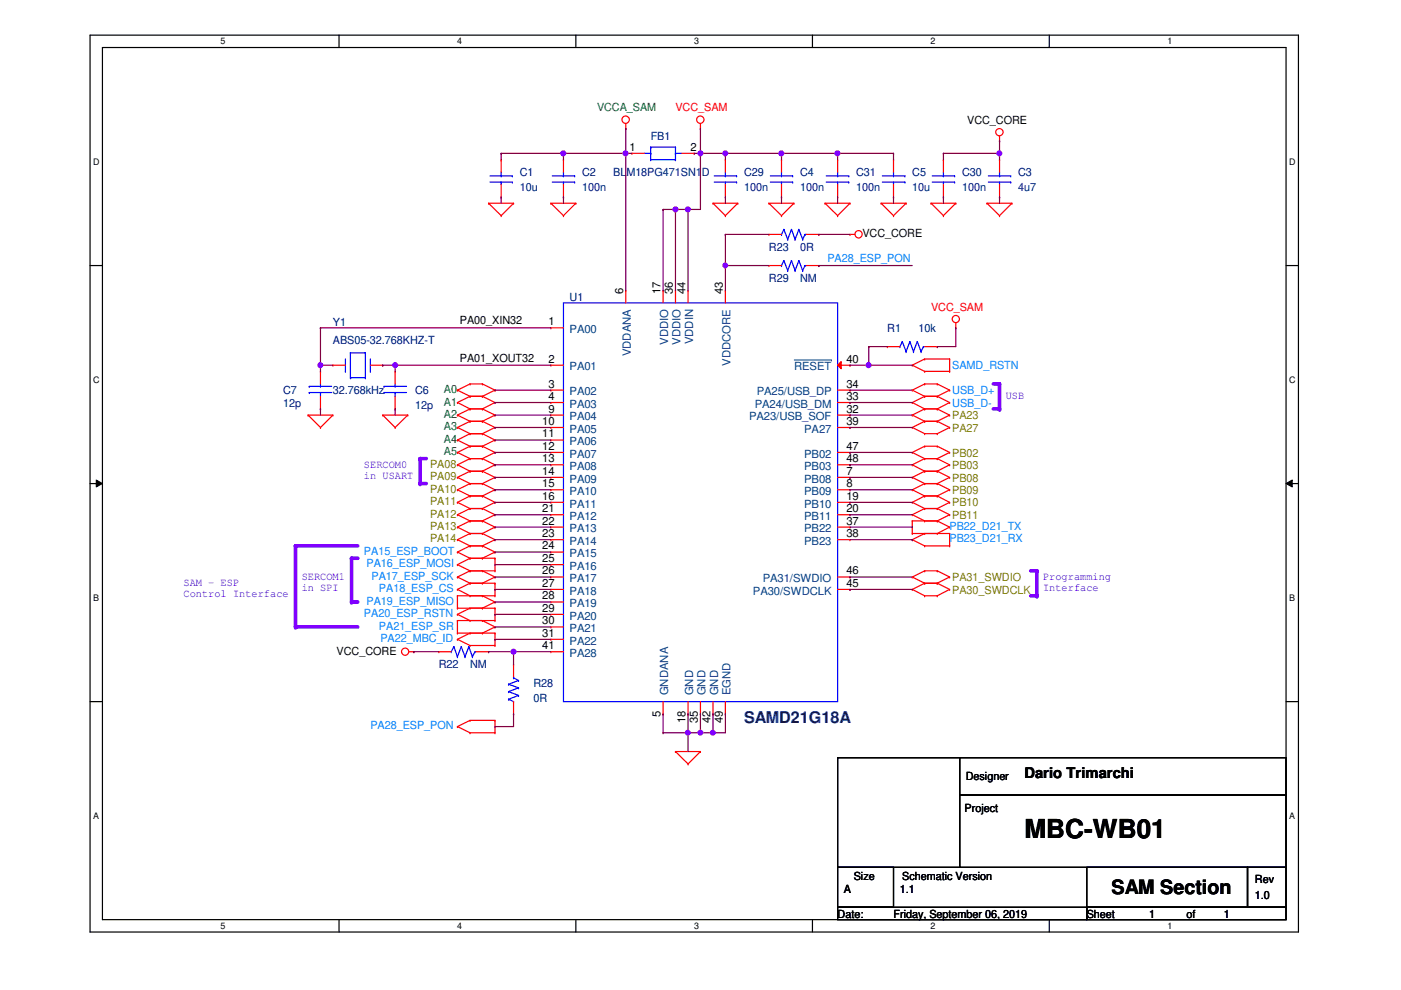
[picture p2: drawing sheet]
<svg xmlns="http://www.w3.org/2000/svg" width="297mm" height="210mm" viewBox="0 0 297 210" stroke-linecap="round" stroke-linejoin="round" font-family="sans-serif">
<path d="M19.1 7.5h256.2v190.1h-256.2zM21.7 10.1h251v184.9h-251z" fill="none" stroke="#000" stroke-width=".25"/>
<g fill="#fff">
<path d="M46.8 7.7h1v2.1h-1z"/>
<path d="M46.8 195.2h1v2.2h-1z"/>
</g>
<path d="M71.9 7.5v2.6M71.9 195v2.6" fill="none" stroke="#000" stroke-width=".25"/>
<g fill="#fff">
<path d="M96.9 7.7h1.1v2.1h-1.1z"/>
<path d="M96.9 195.2h1.1v2.2h-1.1z"/>
</g>
<path d="M122.1 7.5v2.6M122.1 195v2.6" fill="none" stroke="#000" stroke-width=".25"/>
<g fill="#fff">
<path d="M147.2 7.7h1v2.1h-1z"/>
<path d="M147.2 195.2h1v2.2h-1z"/>
</g>
<path d="M172.3 7.5v2.6M172.3 195v2.6" fill="none" stroke="#000" stroke-width=".25"/>
<g fill="#fff">
<path d="M197.3 7.7h1v2.1h-1z"/>
<path d="M197.3 195.2h1v2.2h-1z"/>
</g>
<path d="M222.5 7.5v2.6M222.5 195v2.6" fill="none" stroke="#000" stroke-width=".25"/>
<g fill="#fff">
<path d="M247.5 7.7h1v2.1h-1z"/>
<path d="M247.5 195.2h1v2.2h-1z"/>
<path d="M19.8 33.2h1.3v2.1h-1.3z"/>
<path d="M273.3 33.2h1.4v2.1h-1.4z"/>
<path d="M19.8 79.4h1.3v2.1h-1.3z"/>
<path d="M273.3 79.4h1.4v2.1h-1.4z"/>
</g>
<path d="M19.1 56.3h2.6M272.7 56.3h2.6" fill="none" stroke="#000" stroke-width=".25"/>
<g fill="#fff">
<path d="M19.8 125.6h1.2v2.2h-1.2z"/>
<path d="M273.3 125.6h1.3v2.2h-1.3z"/>
</g>
<path d="M19.1 102.5h2.6M272.7 102.5h2.6" fill="none" stroke="#000" stroke-width=".25"/>
<path d="M20.4 101.8l1.3 .7-1.3 .8zM272.7 102.5l1.3-.7v1.5z" fill="#000"/>
<path d="M20.4 101.8l1.3 .7-1.3 .8zM272.7 102.5l1.3-.7v1.5z" fill="none" stroke="#000" stroke-width=".21"/>
<g fill="#fff">
<path d="M19.8 171.9h1.2v2.1h-1.2z"/>
<path d="M273.3 171.9h1.3v2.1h-1.3z"/>
</g>
<path d="M19.1 148.8h2.6M272.7 148.8h2.6" fill="none" stroke="#000" stroke-width=".25"/>
<path d="M211.9 81.4v5.3" fill="none" stroke="#8000ff" stroke-width=".76"/>
<circle cx="211.9" cy="86.7" r=".38" fill="#8000ff"/>
<path d="M210.6 81.4h1.3" fill="none" stroke="#8000ff" stroke-width=".76"/>
<circle cx="211.9" cy="81.4" r=".38" fill="#8000ff"/>
<path d="M210.6 86.7h1.3" fill="none" stroke="#8000ff" stroke-width=".76"/>
<circle cx="211.9" cy="86.7" r=".38" fill="#8000ff"/>
<path d="M89.1 97.2v5.3" fill="none" stroke="#8000ff" stroke-width=".76"/>
<circle cx="89.1" cy="97.2" r=".38" fill="#8000ff"/>
<path d="M89.1 102.5h1.3" fill="none" stroke="#8000ff" stroke-width=".76"/>
<circle cx="89.1" cy="102.5" r=".38" fill="#8000ff"/>
<path d="M89.1 97.2h1.3" fill="none" stroke="#8000ff" stroke-width=".76"/>
<circle cx="89.1" cy="97.2" r=".38" fill="#8000ff"/>
<path d="M62.7 132.9h13.2" fill="none" stroke="#8000ff" stroke-width=".76"/>
<circle cx="62.7" cy="132.9" r=".38" fill="#8000ff"/>
<path d="M62.7 115.7v17.2" fill="none" stroke="#8000ff" stroke-width=".76"/>
<circle cx="62.7" cy="115.7" r=".38" fill="#8000ff"/>
<path d="M74.5 127.6h1.4" fill="none" stroke="#8000ff" stroke-width=".76"/>
<circle cx="74.5" cy="127.6" r=".38" fill="#8000ff"/>
<path d="M74.5 118.4v9.2" fill="none" stroke="#8000ff" stroke-width=".76"/>
<circle cx="74.5" cy="118.4" r=".38" fill="#8000ff"/>
<path d="M219.8 121v5.3" fill="none" stroke="#8000ff" stroke-width=".76"/>
<circle cx="219.8" cy="126.3" r=".38" fill="#8000ff"/>
<path d="M218.5 121h1.3" fill="none" stroke="#8000ff" stroke-width=".76"/>
<circle cx="219.8" cy="121" r=".38" fill="#8000ff"/>
<path d="M218.5 126.3h1.3" fill="none" stroke="#8000ff" stroke-width=".76"/>
<circle cx="219.8" cy="126.3" r=".38" fill="#8000ff"/>
<path d="M74.5 118.4h1.4" fill="none" stroke="#8000ff" stroke-width=".76"/>
<circle cx="74.5" cy="118.4" r=".38" fill="#8000ff"/>
<path d="M62.7 115.7h13.2" fill="none" stroke="#8000ff" stroke-width=".76"/>
<circle cx="62.7" cy="115.7" r=".38" fill="#8000ff"/>
<g fill="none" stroke="#f00" stroke-width=".25">
<path d="M106.3 33.9h.1M106.3 33.9v2.6M106.3 39.1v2.7M119.5 33.9h.1M119.5 33.9v2.6M119.5 39.1v2.7M132.7 27.3h.1M132.7 26.2v1.1M134 32.5h.1M134 32.5h2.6M144.6 32.5h2.6M147.2 32.5h.1"/>
<path d="M148.5 27.3h.1M148.5 26.2v1.1M153.8 33.9h.1M153.8 33.9v2.6M153.8 39.1v2.7M165.7 33.9h.1M165.7 33.9v2.6M165.7 39.1v2.7M177.6 33.9h.1M177.6 33.9v2.6M177.6 39.1v2.7M200 33.9h.1"/>
<path d="M200 33.9v2.6M200 39.1v2.7M211.9 29.9h.1M211.9 33.9h.1M211.9 28.8v1.1M211.9 33.9v2.6M211.9 39.1v2.7M103.6 43.1h.1M103.6 43.1h5.3M103.6 43.1l2.7 2.6M106.3 45.7h.1M106.3 41.8h.1"/>
<path d="M108.9 43.1h.1M108.9 43.1l-2.6 2.6M116.8 43.1h.1M116.8 43.1h5.3M116.8 43.1l2.7 2.6M119.5 45.7h.1M119.5 41.8h.1M122.1 43.1h.1M122.1 43.1l-2.6 2.6M151.2 43.1h.1M151.2 43.1h5.2M151.2 43.1l2.6 2.6"/>
<path d="M153.8 45.7h.1M153.8 41.8h.1M156.4 43.1h.1M156.4 43.1l-2.6 2.6M163 43.1h.1M163 49.7h.1M163 56.3h.1M163 43.1h5.3M163 43.1l2.7 2.6M163 49.7h2.7M163 56.3h2.7M165.7 45.7h.1"/>
<path d="M165.7 41.8h.1M168.3 43.1h.1M168.3 43.1l-2.6 2.6M171 49.7h2.6M171 56.3h2.6M173.6 49.7h.1M173.6 56.3h.1M174.9 43.1h.1M174.9 43.1h5.3M174.9 43.1l2.7 2.6M177.6 45.7h.1M177.6 41.8h.1"/>
<path d="M180.2 43.1h.1M180.2 49.7h.1M180.2 43.1l-2.6 2.6M180.2 49.7h1.1M186.8 43.1h.1M186.8 43.1h5.3M186.8 43.1l2.6 2.6M189.4 45.7h.1M192.1 43.1h.1M192.1 43.1l-2.7 2.6M197.4 43.1h.1M197.4 43.1h5.2"/>
<path d="M197.4 43.1l2.6 2.6M200 45.7h.1M200 41.8h.1M202.6 43.1h.1M202.6 43.1l-2.6 2.6M209.3 43.1h.1M209.3 43.1h5.2M209.3 43.1l2.6 2.6M211.9 45.7h.1M211.9 41.8h.1M214.5 43.1h.1M214.5 43.1l-2.6 2.6"/>
<path d="M67.9 78.7h.1M67.9 78.7v2.7M70.6 77.4h.1M70.6 77.4h2.6M78.5 77.4h2.7M81.2 77.4h.1M83.8 78.7h.1M83.8 78.7v2.7M116.8 69.5h.1M116.8 77.4h.1M116.8 77.4h2.7M116.8 69.5h2.7"/>
<path d="M132.7 61.6h.1M132.7 61.6v2.6M140.6 61.6h.1M140.6 61.6v2.6M143.2 61.6h.1M143.2 61.6v2.6M188.1 73.5h.1M188.1 73.5h2.7M193.4 77.4h.1M193.4 77.4l2.6 1.3M196 76.1h.1M196 78.7h.1"/>
<path d="M196 76.1l-2.6 1.3M196 76.1h5.3M196 78.7h5.3M196 73.5h2.7M198.7 73.5h.1M201.3 76.1h.1M201.3 78.7h.1M201.3 76.1v2.6M202.6 69.5h.1M202.6 68.5v1M65.3 88h.1M65.3 88h5.3"/>
<path d="M65.3 88l2.6 2.6M67.9 90.6h.1M67.9 86.7h.1M67.9 84v2.7M70.6 88h.1M70.6 88l-2.7 2.6M81.2 88h.1M81.2 88h5.2M81.2 88l2.6 2.6M83.8 90.6h.1M83.8 86.7h.1M83.8 84v2.7"/>
<path d="M86.4 88h.1M86.4 88l-2.6 2.6M97 82.7h.1M97 85.3h.1M97 88h.1M97 90.6h.1M97 93.3h.1M97 95.9h.1M97 98.6h.1M97 82.7l2.7 1.3M97 85.3l2.7 1.4M97 88l2.7 1.3"/>
<path d="M97 90.6l2.7 1.3M97 93.3l2.7 1.3M97 95.9l2.7 1.3M97 98.6l2.7 1.3M99.7 81.4h.1M99.7 84h.1M99.7 86.7h.1M99.7 89.3h.1M99.7 91.9h.1M99.7 94.6h.1M99.7 97.2h.1M99.7 99.9h.1"/>
<path d="M99.7 81.4h2.6M99.7 81.4l-2.7 1.3M99.7 84h2.6M99.7 84l-2.7 1.3M99.7 86.7h2.6M99.7 86.7l-2.7 1.3M99.7 89.3h2.6M99.7 89.3l-2.7 1.3M99.7 91.9h2.6M99.7 91.9l-2.7 1.4M99.7 94.6h2.6M99.7 94.6l-2.7 1.3"/>
<path d="M99.7 97.2h2.6M99.7 97.2l-2.7 1.4M99.7 99.9h2.6M99.7 99.9l-2.7 1.3M102.3 81.4h.1M102.3 84h.1M102.3 86.7h.1M102.3 89.3h.1M102.3 91.9h.1M102.3 94.6h.1M102.3 97.2h.1M102.3 99.9h.1"/>
<path d="M102.3 81.4l2.6 1.3M102.3 84l2.6 1.3M102.3 86.7l2.6 1.3M102.3 89.3l2.6 1.3M102.3 91.9l2.6 1.4M102.3 94.6l2.6 1.3M102.3 97.2l2.6 1.4M102.3 99.9l2.6 1.3M104.9 82.7h.1M104.9 85.3h.1M104.9 88h.1M104.9 90.6h.1"/>
<path d="M104.9 93.3h.1M104.9 95.9h.1M104.9 98.6h.1M104.9 82.7l-2.6 1.3M104.9 85.3l-2.6 1.4M104.9 88l-2.6 1.3M104.9 90.6l-2.6 1.3M104.9 93.3l-2.6 1.3M104.9 95.9l-2.6 1.3M104.9 98.6l-2.6 1.3M116.8 82.7h.1M116.8 85.3h.1"/>
<path d="M116.8 88h.1M116.8 90.6h.1M116.8 93.3h.1M116.8 95.9h.1M116.8 98.6h.1M116.8 88h2.7M116.8 82.7h2.7M116.8 85.3h2.7M116.8 90.6h2.7M116.8 93.3h2.7M116.8 95.9h2.7M116.8 98.6h2.7"/>
<path d="M177.6 88h2.6M177.6 82.7h2.6M177.6 85.3h2.6M177.6 90.6h2.6M177.6 95.9h2.6M177.6 98.6h2.6M180.2 88h.1M180.2 85.3h.1M180.2 82.7h.1M180.2 90.6h.1M180.2 95.9h.1M180.2 98.6h.1"/>
<path d="M193.4 82.7h.1M193.4 85.3h.1M193.4 88h.1M193.4 90.6h.1M193.4 95.9h.1M193.4 98.6h.1M193.4 82.7l2.6 1.3M193.4 85.3l2.6 1.4M193.4 88l2.6 1.3M193.4 90.6l2.6 1.3M193.4 95.9l2.6 1.3M193.4 98.6l2.6 1.3"/>
<path d="M196 81.4h.1M196 84h.1M196 86.7h.1M196 89.3h.1M196 91.9h.1M196 94.6h.1M196 97.2h.1M196 99.9h.1M196 81.4h2.7M196 84h2.7M196 81.4l-2.6 1.3M196 86.7h2.7"/>
<path d="M196 84l-2.6 1.3M196 89.3h2.7M196 86.7l-2.6 1.3M196 91.9h2.7M196 89.3l-2.6 1.3M196 94.6h2.7M196 97.2h2.7M196 94.6l-2.6 1.3M196 99.9h2.7M196 97.2l-2.6 1.4M196 99.9l-2.6 1.3M198.7 81.4h.1"/>
<path d="M198.7 84h.1M198.7 86.7h.1M198.7 89.3h.1M198.7 91.9h.1M198.7 94.6h.1M198.7 97.2h.1M198.7 99.9h.1M198.7 81.4l2.6 1.3M198.7 84l2.6 1.3M198.7 86.7l2.6 1.3M198.7 89.3l2.6 1.3M198.7 94.6l2.6 1.3"/>
<path d="M198.7 97.2l2.6 1.4M198.7 99.9l2.6 1.3M201.3 82.7h.1M201.3 85.3h.1M201.3 88h.1M201.3 90.6h.1M201.3 95.9h.1M201.3 98.6h.1M201.3 82.7l-2.6 1.3M201.3 85.3l-2.6 1.4M201.3 88l-2.6 1.3M201.3 90.6l-2.6 1.3"/>
<path d="M201.3 95.9l-2.6 1.3M201.3 98.6l-2.6 1.3M97 101.2h.1M97 103.8h.1M97 106.5h.1M97 109.1h.1M97 111.8h.1M97 114.4h.1M97 117.1h.1M97 119.7h.1M97 101.2l2.7 1.3M97 103.8l2.7 1.4"/>
<path d="M97 106.5l2.7 1.3M97 109.1l2.7 1.3M97 111.8l2.7 1.3M97 114.4l2.7 1.3M97 117.1l2.7 1.3M97 119.7l2.7 1.3M99.7 102.5h.1M99.7 105.2h.1M99.7 107.8h.1M99.7 110.4h.1M99.7 113.1h.1M99.7 115.7h.1"/>
<path d="M99.7 118.4h.1M99.7 102.5h2.6M99.7 102.5l-2.7 1.3M99.7 105.2h2.6M99.7 105.2l-2.7 1.3M99.7 107.8h2.6M99.7 107.8l-2.7 1.3M99.7 110.4h2.6M99.7 110.4l-2.7 1.4M99.7 113.1h2.6M99.7 113.1l-2.7 1.3M99.7 115.7h2.6"/>
<path d="M99.7 115.7l-2.7 1.4M99.7 118.4h5.2M99.7 118.4l-2.7 1.3M102.3 102.5h.1M102.3 105.2h.1M102.3 107.8h.1M102.3 110.4h.1M102.3 113.1h.1M102.3 115.7h.1M102.3 118.4h.1M102.3 102.5l2.6 1.3M102.3 105.2l2.6 1.3"/>
<path d="M102.3 107.8l2.6 1.3M102.3 110.4l2.6 1.4M102.3 113.1l2.6 1.3M102.3 115.7l2.6 1.4M104.9 101.2h.1M104.9 103.8h.1M104.9 106.5h.1M104.9 109.1h.1M104.9 111.8h.1M104.9 114.4h.1M104.9 117.1h.1M104.9 118.4h.1"/>
<path d="M104.9 101.2l-2.6 1.3M104.9 103.8l-2.6 1.4M104.9 106.5l-2.6 1.3M104.9 109.1l-2.6 1.3M104.9 111.8l-2.6 1.3M104.9 114.4l-2.6 1.3M104.9 117.1l-2.6 1.3M104.9 118.4v2.6M116.8 109.1h.1M116.8 111.8h.1M116.8 114.4h.1M116.8 117.1h.1"/>
<path d="M116.8 101.2h.1M116.8 103.8h.1M116.8 106.5h.1M116.8 119.7h.1M116.8 106.5h2.7M116.8 109.1h2.7M116.8 111.8h2.7M116.8 114.4h2.7M116.8 117.1h2.7M116.8 101.2h2.7M116.8 103.8h2.7M116.8 119.7h2.7"/>
<path d="M177.6 106.5h2.6M177.6 109.1h2.6M177.6 111.8h2.6M177.6 114.4h2.6M177.6 101.2h2.6M177.6 103.8h2.6M180.2 106.5h.1M180.2 109.1h.1M180.2 101.2h.1M180.2 103.8h.1M180.2 111.8h.1M180.2 114.4h.1"/>
<path d="M193.4 101.2h.1M193.4 103.8h.1M193.4 106.5h.1M193.4 109.1h.1M193.4 113.1h.1M193.4 110.4h.1M193.4 114.4h.1M193.4 101.2l2.6 1.3M193.4 103.8l2.6 1.4M193.4 106.5l2.6 1.3M193.4 110.4h5.3M193.4 109.1l2.6 1.3"/>
<path d="M193.4 113.1h7.9M193.4 110.4v2.7M193.4 114.4l2.6 1.3M196 102.5h.1M196 105.2h.1M196 107.8h.1M196 110.4h.1M196 113.1h.1M196 115.7h.1M196 102.5h2.7M196 105.2h2.7M196 102.5l-2.6 1.3"/>
<path d="M196 107.8h2.7M196 105.2l-2.6 1.3M196 107.8l-2.6 1.3M196 115.7h5.3M196 113.1l-2.6 1.3M198.7 102.5h.1M198.7 105.2h.1M198.7 107.8h.1M198.7 110.4h.1M198.7 113.1h.1M198.7 102.5l2.6 1.3M198.7 105.2l2.6 1.3"/>
<path d="M198.7 107.8l2.6 1.3M198.7 110.4l2.6 1.4M201.3 101.2h.1M201.3 103.8h.1M201.3 106.5h.1M201.3 109.1h.1M201.3 111.8h.1M201.3 113.1h.1M201.3 115.7h.1M201.3 113.1v2.6M201.3 101.2l-2.6 1.3M201.3 103.8l-2.6 1.4"/>
<path d="M201.3 106.5l-2.6 1.3M201.3 109.1l-2.6 1.3M201.3 111.8l-2.6 1.3M86.7 138.2h1.1M87.8 138.2h.1M93 138.2h.1M93 138.2h2.7M97 122.3h.1M97 125h.1M97 128.9h.1M97 126.3h.1M97 130.3h.1"/>
<path d="M97 134.2h.1M97 131.6h.1M97 135.6h.1M97 122.3l2.7 1.4M97 126.3h7.9M97 125l2.7 1.3M97 128.9h7.9M97 126.3v2.6M97 131.6v2.6M97 131.6h7.9M97 130.3l2.7 1.3M97 134.2h7.9"/>
<path d="M97 135.6l2.7 1.3M99.7 121h.1M99.7 123.7h.1M99.7 126.3h.1M99.7 128.9h.1M99.7 131.6h.1M99.7 134.2h.1M99.7 136.9h.1M99.7 121h5.2M99.7 121l-2.7 1.3M99.7 123.7h5.2M99.7 123.7l-2.7 1.3"/>
<path d="M99.7 128.9l-2.7 1.4M99.7 134.2l-2.7 1.4M99.7 136.9h5.2M101 138.2h2.6M102.3 121h.1M102.3 123.7h.1M102.3 128.9h.1M102.3 126.3h.1M102.3 134.2h.1M102.3 131.6h.1M102.3 121l2.6 1.3M102.3 126.3l2.6 1.3"/>
<path d="M102.3 131.6l2.6 1.3M103.6 138.2h.1M104.9 121h.1M104.9 122.3h.1M104.9 123.7h.1M104.9 126.3h.1M104.9 127.6h.1M104.9 128.9h.1M104.9 131.6h.1M104.9 132.9h.1M104.9 134.2h.1M104.9 136.9h.1"/>
<path d="M104.9 123.7v2.6M104.9 128.9v2.7M104.9 134.2v2.7M104.9 122.3l-2.6 1.4M104.9 127.6l-2.6 1.3M104.9 132.9l-2.6 1.3M116.8 122.3h.1M116.8 125h.1M116.8 127.6h.1M116.8 130.3h.1M116.8 132.9h.1M116.8 135.6h.1"/>
<path d="M116.8 138.2h.1M116.8 138.2h2.7M116.8 125h2.7M116.8 122.3h2.7M116.8 127.6h2.7M116.8 130.3h2.7M116.8 132.9h2.7M116.8 135.6h2.7M177.6 125h2.6M177.6 122.3h2.6M180.2 125h.1M180.2 122.3h.1"/>
<path d="M193.4 122.3h.1M193.4 125h.1M193.4 122.3l2.6 1.4M193.4 125l2.6 1.3M196 121h.1M196 123.7h.1M196 126.3h.1M196 121h2.7M196 123.7h2.7M196 121l-2.6 1.3M196 126.3h2.7M196 123.7l-2.6 1.3"/>
<path d="M198.7 121h.1M198.7 123.7h.1M198.7 126.3h.1M198.7 121l2.6 1.3M198.7 123.7l2.6 1.3M201.3 122.3h.1M201.3 125h.1M201.3 122.3l-2.6 1.4M201.3 125l-2.6 1.3M97 154.1h.1M97 154.1l2.7 1.3M99.7 152.7h.1"/>
<path d="M99.7 155.4h.1M99.7 152.7l-2.7 1.4M99.7 152.7h5.2M99.7 155.4h5.2M104.9 152.7h.1M104.9 155.4h.1M104.9 152.7v2.7M108.9 151.4h.1M108.9 140.8h.1M108.9 140.8v2.7M108.9 148.8v2.6M143.2 159.3h.1"/>
<path d="M143.2 159.3h5.3M143.2 159.3l2.7 2.7M148.5 159.3h.1M148.5 159.3l-2.6 2.7M145.9 162h.1"/>
<circle cx="132.7" cy="25.4" r=".78"/>
<circle cx="148.5" cy="25.4" r=".78"/>
<circle cx="211.9" cy="28" r=".77"/>
<circle cx="182" cy="49.7" r=".77"/>
<circle cx="202.7" cy="67.6" r=".76"/>
<circle cx="85.9" cy="138.2" r=".76"/>
</g>
<path d="M177.6 160.7h25.9v23.2h-25.9zM203.5 160.7h69.2v7.9h-69.2zM203.5 168.6h69.2v15.3h-69.2zM177.6 183.9h11.8v8.5h-11.8zM177.6 192.4h52.8v2.6h-52.8zM230.4 192.4h42.3v2.6h-42.3zM230.4 183.9h34.1v8.5h-34.1zM264.5 183.9h8.2v8.5h-8.2z" fill="none" stroke="#000" stroke-width=".25"/>
<g fill="none" stroke="#00f" stroke-width=".25">
<path d="M103.9 37.3h4.7M103.9 38.6h4.7M106.3 38.6h.1M106.3 37.3h.1M106.3 36.5v.8M106.3 38.6v.5M108.6 37.3h.1M108.6 38.6h.1M117.1 37.3h4.7M117.1 38.6h4.7M119.5 38.6h.1M119.5 37.3h.1"/>
<path d="M119.5 36.5v.8M119.5 38.6v.5M121.8 37.3h.1M121.8 38.6h.1M136.6 32.5h1.4M138 31.2h.1M138 33.9h.1M138 32.5h.1M138 31.2h5.2M138 31.2v2.7M138 33.9h5.2M143.2 32.5h.1"/>
<path d="M143.2 31.2h.1M143.2 33.9h.1M143.2 32.5h1.4M143.2 31.2v2.7M151.4 37.3h4.8M151.4 38.6h4.8M153.8 38.6h.1M153.8 37.3h.1M153.8 36.5v.8M153.8 38.6v.5M156.2 37.3h.1M156.2 38.6h.1"/>
<path d="M163.3 37.3h4.8M163.3 38.6h4.8M165.7 38.6h.1M165.7 37.3h.1M165.7 36.5v.8M165.7 38.6v.5M168.1 37.3h.1M168.1 38.6h.1M175.2 37.3h4.8M175.2 38.6h4.8M177.6 38.6h.1M177.6 37.3h.1"/>
<path d="M177.6 36.5v.8M177.6 38.6v.5M180 37.3h.1M180 38.6h.1M197.7 37.3h4.7M197.7 38.6h4.7M200 38.6h.1M200 37.3h.1M200 36.5v.8M200 38.6v.5M202.4 37.3h.1M202.4 38.6h.1"/>
<path d="M209.6 37.3h4.7M209.6 38.6h4.7M211.9 38.6h.1M211.9 37.3h.1M211.9 36.5v.8M211.9 38.6v.5M214.3 37.3h.1M214.3 38.6h.1M165.7 49.7h.1M165.7 56.3h.1M166.2 48.6h.1M166.2 55.2h.1"/>
<path d="M166.2 48.6l.8 2.2M166.2 48.6l-.5 1.1M166.2 55.2l.8 2.2M166.2 55.2l-.5 1.1M167 50.8h.1M167 57.4h.1M167.8 48.6h.1M167.8 55.2h.1M167.8 48.6l.8 2.2M167.8 48.6l-.8 2.2M167.8 55.2l.8 2.2M167.8 55.2l-.8 2.2"/>
<path d="M168.6 50.8h.1M168.6 57.4h.1M169.4 48.6h.1M169.4 55.2h.1M169.4 48.6l.8 2.2M169.4 48.6l-.8 2.2M169.4 55.2l.8 2.2M169.4 55.2l-.8 2.2M170.2 50.8h.1M170.2 57.4h.1M170.7 49.7h.1M170.7 56.3h.1"/>
<path d="M170.7 49.7l-.5 1.1M170.7 49.7h.3M170.7 56.3l-.5 1.1M170.7 56.3h.3M73.2 78.7h.1M73.2 76.1v2.6M74.3 74.8h.1M74.3 74.8v5.3M74.3 74.8h3.2M77.5 74.8h.1M77.5 74.8v5.3M78.5 78.7h.1"/>
<path d="M78.5 76.1v2.6M119.5 64.2h58.1v84.6h-58.1zM190.8 73.5h.1M191.3 72.4h.1M191.3 72.4l.8 2.1M191.3 72.4l-.5 1.1M192.1 74.5h.1M192.9 72.4h.1M192.9 72.4l.8 2.1M192.9 72.4l-.8 2.1M193.7 74.5h.1M194.5 72.4h.1"/>
<path d="M194.5 72.4l.8 2.1M194.5 72.4l-.8 2.1M195.3 74.5h.1M195.8 73.5h.1M195.8 73.5l-.5 1M195.8 73.5h.2M65.6 83.2h.1M65.6 81.9h.1M65.6 83.2h4.7M65.6 81.9h4.7M67.9 81.9h.1M67.9 83.2h.1"/>
<path d="M67.9 81.4v.5M67.9 83.2v.8M74.3 80.1h.1M74.3 80.1h3.2M77.5 80.1h.1M81.4 83.2h.1M81.4 81.9h.1M81.4 83.2h4.8M81.4 81.9h4.8M83.8 81.9h.1M83.8 83.2h.1M83.8 81.4v.5"/>
<path d="M83.8 83.2v.8M95.7 138.2h.1M96.2 137.1h.1M96.2 137.1l.8 2.1M96.2 137.1l-.5 1.1M97 139.2h.1M97.8 137.1h.1M97.8 137.1l.8 2.1M97.8 137.1l-.8 2.1M98.6 139.2h.1M99.4 137.1h.1M99.4 137.1l.8 2.1"/>
<path d="M99.4 137.1l-.8 2.1M100.2 139.2h.1M100.7 138.2h.1M100.7 138.2l-.5 1M100.7 138.2h.3M107.8 145.1h.1M107.8 146.6h.1M107.8 148.3h.1M107.8 145.1l2.1 .7M107.8 146.6l2.1 .8M107.8 148.3l1.1 .5M108.9 148.8h.1"/>
<path d="M108.9 143.7h.1M108.9 143.7l1 .6M108.9 143.5v.2M109.9 144.3h.1M109.9 145.8h.1M109.9 147.4h.1M109.9 144.3l-2.1 .8M109.9 145.8l-2.1 .8M109.9 147.4l-2.1 .9"/>
</g>
<path d="M177.6 77.4l.8-.7v1.5z" fill="#f00"/>
<g fill="none" stroke="#f00" stroke-width=".25">
<path d="M189.4 33.9h.1M189.4 33.9v2.6M189.4 39.1v2.7M189.4 41.8h.1M145.9 61.6h.1M145.9 61.6v2.6M153.8 61.6h.1M153.8 61.6v2.6M177.6 77.4l.8-.7v1.5zM177.6 77.4h2.6M180.2 77.4h.1M140.6 151.4h.1"/>
<path d="M140.6 148.8v2.6M145.9 151.4h.1M145.9 148.8v2.6M148.5 151.4h.1M148.5 148.8v2.6M151.2 151.4h.1M151.2 148.8v2.6M153.8 151.4h.1M153.8 148.8v2.6"/>
</g>
<path d="M168.4 76.3h7.9M176.3 76.3h.1" fill="none" stroke="#004080" stroke-width=".21"/>
<path d="M187.1 37.3h4.8M187.1 38.6h4.8M189.4 38.6h.1M189.4 37.3h.1M189.4 36.5v.8M189.4 38.6v.5M191.9 37.3h.1M191.9 38.6h.1" fill="none" stroke="#00f" stroke-width=".25"/>
<path d="M106.3 32.5h.1M106.3 32.5v1.4M106.3 32.5h13.2M132.7 27.3h.1M132.7 27.3v5.2M148.5 27.3h.1M148.5 27.3v5.2M211.9 29.9h.1M211.9 29.9v2.6" fill="none" stroke="#800040" stroke-width=".25"/>
<circle cx="119.4" cy="32.5" r=".51" fill="#f0f"/>
<circle cx="119.4" cy="32.5" r=".51" fill="none" stroke="#f0f" stroke-width=".25"/>
<path d="M119.5 32.5h.1M119.5 32.5h13.2M119.5 32.5v1.4M132.7 32.5h.1M132.7 32.5v29.1" fill="none" stroke="#800040" stroke-width=".25"/>
<circle cx="132.6" cy="32.5" r=".51" fill="#f0f"/>
<circle cx="132.6" cy="32.5" r=".51" fill="none" stroke="#f0f" stroke-width=".25"/>
<path d="M132.7 32.5h.1M132.7 32.5h1.3M147.2 32.5h.1M147.2 32.5h6.6M148.5 32.5h.1" fill="none" stroke="#800040" stroke-width=".25"/>
<circle cx="153.8" cy="32.5" r=".5" fill="#f0f"/>
<circle cx="153.8" cy="32.5" r=".5" fill="none" stroke="#f0f" stroke-width=".25"/>
<circle cx="148.5" cy="32.5" r=".51" fill="#f0f"/>
<circle cx="148.5" cy="32.5" r=".51" fill="none" stroke="#f0f" stroke-width=".25"/>
<path d="M148.5 32.5h.1M148.5 32.5v11.9M153.8 32.5h.1M153.8 32.5v1.4M153.8 32.5h11.9M165.7 32.5h.1M165.7 32.5v1.4" fill="none" stroke="#800040" stroke-width=".25"/>
<circle cx="165.6" cy="32.5" r=".51" fill="#f0f"/>
<circle cx="165.6" cy="32.5" r=".51" fill="none" stroke="#f0f" stroke-width=".25"/>
<path d="M165.7 32.5h.1M165.7 32.5h23.7M177.6 32.5h.1M177.6 32.5v1.4" fill="none" stroke="#800040" stroke-width=".25"/>
<circle cx="177.5" cy="32.5" r=".51" fill="#f0f"/>
<circle cx="177.5" cy="32.5" r=".51" fill="none" stroke="#f0f" stroke-width=".25"/>
<path d="M189.4 32.5h.1M189.4 32.5v1.4M200 32.5h.1M200 32.5v1.4M200 32.5h11.9M211.9 32.5h.1M211.9 32.5v1.4" fill="none" stroke="#800040" stroke-width=".25"/>
<circle cx="211.9" cy="32.5" r=".51" fill="#f0f"/>
<circle cx="211.9" cy="32.5" r=".51" fill="none" stroke="#f0f" stroke-width=".25"/>
<g fill="none" stroke="#800040" stroke-width=".25">
<path d="M106.3 41.8h.1M106.3 41.8v1.3M119.5 41.8h.1M119.5 41.8v1.3M140.6 44.4h.1M140.6 44.4v17.2M140.6 44.4h2.6M143.2 44.4h.1M143.2 44.4v17.2M153.8 41.8h.1M153.8 41.8v1.3M165.7 41.8h.1"/>
<path d="M165.7 41.8v1.3M177.6 41.8h.1M177.6 41.8v1.3M189.4 41.8h.1M189.4 41.8v1.3M200 41.8h.1M200 41.8v1.3M211.9 41.8h.1M211.9 41.8v1.3"/>
</g>
<circle cx="143.2" cy="44.4" r=".51" fill="#f0f"/>
<circle cx="143.2" cy="44.4" r=".51" fill="none" stroke="#f0f" stroke-width=".25"/>
<path d="M143.2 44.4h.1M143.2 44.4h2.7M145.9 44.4h.1M145.9 44.4v17.2" fill="none" stroke="#800040" stroke-width=".25"/>
<circle cx="145.8" cy="44.4" r=".51" fill="#f0f"/>
<circle cx="145.8" cy="44.4" r=".51" fill="none" stroke="#f0f" stroke-width=".25"/>
<path d="M145.9 44.4h.1M145.9 44.4h2.6M153.8 49.7h.1M153.8 56.3h.1M153.8 49.7h9.2M153.8 49.7v11.9M153.8 56.3h9.2M173.6 49.7h.1M173.6 49.7h6.6" fill="none" stroke="#800040" stroke-width=".25"/>
<circle cx="153.8" cy="56.3" r=".49" fill="#f0f"/>
<circle cx="153.8" cy="56.3" r=".49" fill="none" stroke="#f0f" stroke-width=".25"/>
<path d="M173.6 56.3h.1M173.6 56.3h19.8M67.9 69.5h.1M67.9 69.5v7.9" fill="none" stroke="#800040" stroke-width=".25"/>
<circle cx="67.9" cy="77.4" r=".5" fill="#f0f"/>
<circle cx="67.9" cy="77.4" r=".5" fill="none" stroke="#f0f" stroke-width=".25"/>
<g fill="none" stroke="#800040" stroke-width=".25">
<path d="M67.9 69.5h.1M67.9 77.4h.1M67.9 69.5h48.9M67.9 77.4v1.3M67.9 77.4h2.7M81.2 77.4h.1M81.2 77.4h35.6M83.8 77.4h.1M83.8 77.4v1.3M184.2 73.5h.1M184.2 73.5h3.9M184.2 73.5v3.9"/>
<path d="M198.7 73.5h.1M202.6 69.5h.1M202.6 69.5v4h-3.9"/>
</g>
<circle cx="83.8" cy="77.4" r=".51" fill="#f0f"/>
<circle cx="83.8" cy="77.4" r=".51" fill="none" stroke="#f0f" stroke-width=".25"/>
<path d="M180.2 77.4h.1M180.2 77.4h4" fill="none" stroke="#800040" stroke-width=".25"/>
<circle cx="184.1" cy="77.4" r=".51" fill="#f0f"/>
<circle cx="184.1" cy="77.4" r=".51" fill="none" stroke="#f0f" stroke-width=".25"/>
<g fill="none" stroke="#800040" stroke-width=".25">
<path d="M184.2 77.4h.1M184.2 77.4h9.2M67.9 86.7h.1M67.9 86.7v1.3M83.8 86.7h.1M83.8 86.7v1.3M104.9 82.7h.1M104.9 85.3h.1M104.9 88h.1M104.9 90.6h.1M104.9 93.3h.1M104.9 95.9h.1"/>
<path d="M104.9 98.6h.1M104.9 82.7h11.9M104.9 85.3h11.9M104.9 88h11.9M104.9 90.6h11.9M104.9 93.3h11.9M104.9 95.9h11.9M104.9 98.6h11.9M180.2 82.7h.1M180.2 85.3h.1M180.2 88h.1M180.2 90.6h.1"/>
<path d="M180.2 95.9h.1M180.2 98.6h.1M180.2 82.7h13.2M180.2 85.3h13.2M180.2 88h13.2M180.2 90.6h13.2M180.2 95.9h13.2M180.2 98.6h13.2M104.9 101.2h.1M104.9 103.8h.1M104.9 106.5h.1M104.9 109.1h.1"/>
<path d="M104.9 111.8h.1M104.9 114.4h.1M104.9 117.1h.1M104.9 119.7h.1M104.9 101.2h11.9M104.9 103.8h11.9M104.9 106.5h11.9M104.9 109.1h11.9M104.9 111.8h11.9M104.9 114.4h11.9M104.9 117.1h11.9M104.9 119.7h11.9"/>
<path d="M180.2 101.2h.1M180.2 103.8h.1M180.2 106.5h.1M180.2 109.1h.1M180.2 101.2h13.2M180.2 103.8h13.2M180.2 106.5h13.2M180.2 109.1h13.2M180.2 111.8h13.2M180.2 114.4h13.2M193.4 111.8h.1M193.4 114.4h.1"/>
<path d="M87.8 138.2h.1M87.8 138.2h5.2M103.6 138.2h.1M103.6 138.2h13.2M104.9 122.3h.1M104.9 125h.1M104.9 127.6h.1M104.9 130.3h.1M104.9 132.9h.1M104.9 135.6h.1M104.9 122.3h11.9M104.9 125h11.9"/>
<path d="M104.9 127.6h11.9M104.9 130.3h11.9M104.9 132.9h11.9M104.9 135.6h11.9M108.9 138.2h.1M108.9 138.2v2.6M180.2 122.3h.1M180.2 125h.1M180.2 122.3h13.2M180.2 125h13.2"/>
</g>
<circle cx="108.9" cy="138.2" r=".51" fill="#f0f"/>
<circle cx="108.9" cy="138.2" r=".51" fill="none" stroke="#f0f" stroke-width=".25"/>
<path d="M108.9 151.4h.1M108.9 151.4v2.7M140.6 151.4h.1M140.6 151.4v4M145.9 151.4h.1M145.9 151.4v4" fill="none" stroke="#800040" stroke-width=".25"/>
<circle cx="145.8" cy="155.3" r=".5" fill="#f0f"/>
<circle cx="145.8" cy="155.3" r=".5" fill="none" stroke="#f0f" stroke-width=".25"/>
<path d="M104.9 154.1h.1M104.9 154.1h4M140.6 155.4h.1M145.9 155.4h.1M145.9 155.4v3.9M148.5 151.4h.1M148.5 155.4h.1M148.5 151.4v4M151.2 151.4h.1M151.2 151.4v4h-10.6M153.8 151.4h.1M153.8 151.4v4" fill="none" stroke="#800040" stroke-width=".25"/>
<circle cx="151.1" cy="155.3" r=".5" fill="#f0f"/>
<circle cx="151.1" cy="155.3" r=".5" fill="none" stroke="#f0f" stroke-width=".25"/>
<circle cx="148.5" cy="155.3" r=".5" fill="#f0f"/>
<circle cx="148.5" cy="155.3" r=".5" fill="none" stroke="#f0f" stroke-width=".25"/>
<path d="M151.2 155.4h.1M151.2 155.4h2.6" fill="none" stroke="#800040" stroke-width=".25"/>
<circle cx="119.4" cy="32.5" r=".51" fill="#f0f"/>
<circle cx="119.4" cy="32.5" r=".51" fill="none" stroke="#f0f" stroke-width=".25"/>
<circle cx="132.6" cy="32.5" r=".51" fill="#f0f"/>
<circle cx="132.6" cy="32.5" r=".51" fill="none" stroke="#f0f" stroke-width=".25"/>
<circle cx="153.8" cy="32.5" r=".5" fill="#f0f"/>
<circle cx="153.8" cy="32.5" r=".5" fill="none" stroke="#f0f" stroke-width=".25"/>
<circle cx="148.5" cy="32.5" r=".51" fill="#f0f"/>
<circle cx="148.5" cy="32.5" r=".51" fill="none" stroke="#f0f" stroke-width=".25"/>
<circle cx="165.6" cy="32.5" r=".51" fill="#f0f"/>
<circle cx="165.6" cy="32.5" r=".51" fill="none" stroke="#f0f" stroke-width=".25"/>
<circle cx="177.5" cy="32.5" r=".51" fill="#f0f"/>
<circle cx="177.5" cy="32.5" r=".51" fill="none" stroke="#f0f" stroke-width=".25"/>
<circle cx="211.9" cy="32.5" r=".51" fill="#f0f"/>
<circle cx="211.9" cy="32.5" r=".51" fill="none" stroke="#f0f" stroke-width=".25"/>
<circle cx="143.2" cy="44.4" r=".51" fill="#f0f"/>
<circle cx="143.2" cy="44.4" r=".51" fill="none" stroke="#f0f" stroke-width=".25"/>
<circle cx="145.8" cy="44.4" r=".51" fill="#f0f"/>
<circle cx="145.8" cy="44.4" r=".51" fill="none" stroke="#f0f" stroke-width=".25"/>
<circle cx="153.8" cy="56.3" r=".49" fill="#f0f"/>
<circle cx="153.8" cy="56.3" r=".49" fill="none" stroke="#f0f" stroke-width=".25"/>
<circle cx="67.9" cy="77.4" r=".5" fill="#f0f"/>
<circle cx="67.9" cy="77.4" r=".5" fill="none" stroke="#f0f" stroke-width=".25"/>
<circle cx="83.8" cy="77.4" r=".51" fill="#f0f"/>
<circle cx="83.8" cy="77.4" r=".51" fill="none" stroke="#f0f" stroke-width=".25"/>
<circle cx="184.1" cy="77.4" r=".51" fill="#f0f"/>
<circle cx="184.1" cy="77.4" r=".51" fill="none" stroke="#f0f" stroke-width=".25"/>
<circle cx="108.9" cy="138.2" r=".51" fill="#f0f"/>
<circle cx="108.9" cy="138.2" r=".51" fill="none" stroke="#f0f" stroke-width=".25"/>
<circle cx="145.8" cy="155.3" r=".5" fill="#f0f"/>
<circle cx="145.8" cy="155.3" r=".5" fill="none" stroke="#f0f" stroke-width=".25"/>
<circle cx="151.1" cy="155.3" r=".5" fill="#f0f"/>
<circle cx="151.1" cy="155.3" r=".5" fill="none" stroke="#f0f" stroke-width=".25"/>
<circle cx="148.5" cy="155.3" r=".5" fill="#f0f"/>
<circle cx="148.5" cy="155.3" r=".5" fill="none" stroke="#f0f" stroke-width=".25"/>
<text font-size="5.5" x="217.2" y="177.7">MBC-WB01</text>
<text font-size="4.2" x="235.7" y="189.6">SAM Section</text>
<text font-size="3.4" fill="#000080" x="157.8" y="153.2">SAMD21G18A</text>
<text font-size="3.1" x="217.2" y="164.9">Dario Trimarchi</text>
<g font-size="2.4" fill="#008000">
<text x="126.6" y="23.6">VCCA_SAM</text>
<text x="94.1" y="83.4">A0</text>
<text x="94.1" y="86">A1</text>
<text x="94.1" y="88.6">A2</text>
<text x="94.1" y="91.3">A3</text>
<text x="94.1" y="93.9">A4</text>
<text x="94.1" y="96.6">A5</text>
</g>
<g font-size="2.4" fill="#f00">
<text x="143.2" y="23.6">VCC_SAM</text>
<text x="197.4" y="65.9">VCC_SAM</text>
</g>
<g font-size="2.4" fill="#000080">
<text x="138" y="29.7">FB1</text>
<text x="110.2" y="37.4">C1</text>
<text x="110.2" y="40.6">10u</text>
<text x="123.4" y="37.4">C2</text>
<text x="123.4" y="40.6">100n</text>
<text x="130" y="37.4">BLM18PG471SN1D</text>
<text x="157.8" y="37.4">C29</text>
<text x="157.8" y="40.6">100n</text>
<text x="169.6" y="37.4">C4</text>
<text x="169.6" y="40.6">100n</text>
<text x="181.5" y="37.4">C31</text>
<text x="181.5" y="40.6">100n</text>
<text x="193.4" y="37.4">C5</text>
<text x="193.4" y="40.6">10u</text>
<text x="204" y="37.4">C30</text>
<text x="204" y="40.6">100n</text>
<text x="215.9" y="37.4">C3</text>
<text x="215.9" y="40.6">4u7</text>
<text x="163" y="53.2">R23</text>
<text x="169.6" y="53.2">0R</text>
<text x="163" y="59.8">R29</text>
<text x="169.6" y="59.8">NM</text>
<text x="120.8" y="63.8">U1</text>
<text x="70.6" y="69.1">Y1</text>
<text x="188.1" y="70.4">R1</text>
<text x="194.7" y="70.4">10k</text>
<text x="70.6" y="73">ABS05-32.768KHZ-T</text>
<text x="60" y="83.6">C7</text>
<text x="70.6" y="83.6">32.768kHz</text>
<text x="88" y="83.6">C6</text>
<text x="60" y="86.2">12p</text>
<text x="88" y="86.8">12p</text>
<text x="93" y="141.7">R22</text>
<text x="99.7" y="141.7">NM</text>
<text x="113.1" y="145.7">R28</text>
<text x="113.1" y="148.8">0R</text>
</g>
<g font-size="2.4">
<text x="205.1" y="26.3">VCC_CORE</text>
<text x="133.4" y="32">1</text>
<text x="146.4" y="32">2</text>
<text x="182.8" y="50.3">VCC_CORE</text>
<text x="132.1" y="62.4" transform="rotate(-90 132.1 62.4)">6</text>
<text x="140" y="62.4" transform="rotate(-90 140 62.4)">17</text>
<text x="142.7" y="62.4" transform="rotate(-90 142.7 62.4)">36</text>
<text x="145.3" y="62.4" transform="rotate(-90 145.3 62.4)">44</text>
<text x="153.2" y="62.4" transform="rotate(-90 153.2 62.4)">43</text>
<text x="97.5" y="68.8">PA00_XIN32</text>
<text x="116.3" y="69">1</text>
<text x="97.5" y="76.7">PA01_XOUT32</text>
<text x="116.3" y="76.9">2</text>
<text x="179.5" y="76.9">40</text>
<text x="116.3" y="82.2">3</text>
<text x="179.5" y="82.2">34</text>
<text x="116.3" y="84.8">4</text>
<text x="116.3" y="87.5">9</text>
<text x="179.5" y="87.5">32</text>
<text x="179.5" y="84.8">33</text>
<text x="115" y="90.1">10</text>
<text x="115" y="92.8">11</text>
<text x="115" y="95.4">12</text>
<text x="179.5" y="90.1">39</text>
<text x="179.5" y="95.4">47</text>
<text x="115" y="98">13</text>
<text x="115" y="100.7">14</text>
<text x="179.5" y="100.7">7</text>
<text x="179.5" y="98">48</text>
<text x="115" y="103.3">15</text>
<text x="115" y="106">16</text>
<text x="179.5" y="106">19</text>
<text x="179.5" y="103.3">8</text>
<text x="115" y="108.6">21</text>
<text x="115" y="111.2">22</text>
<text x="115" y="113.9">23</text>
<text x="179.5" y="108.6">20</text>
<text x="179.5" y="111.2">37</text>
<text x="179.5" y="113.9">38</text>
<text x="115" y="116.5">24</text>
<text x="115" y="119.2">25</text>
<text x="115" y="121.8">26</text>
<text x="115" y="124.4">27</text>
<text x="179.5" y="124.4">45</text>
<text x="179.5" y="121.8">46</text>
<text x="115" y="127.1">28</text>
<text x="115" y="129.7">29</text>
<text x="115" y="132.4">30</text>
<text x="115" y="135">31</text>
<text x="115" y="137.6">41</text>
<text x="71.4" y="138.8">VCC_CORE</text>
<text x="140" y="152" transform="rotate(-90 140 152)">5</text>
<text x="145.3" y="153.3" transform="rotate(-90 145.3 153.3)">18</text>
<text x="148" y="153.3" transform="rotate(-90 148 153.3)">35</text>
<text x="150.6" y="153.3" transform="rotate(-90 150.6 153.3)">42</text>
<text x="153.2" y="153.3" transform="rotate(-90 153.2 153.3)">49</text>
<text x="204.8" y="165.5">Designer</text>
<text x="204.5" y="172.1">Project</text>
<text x="178.9" y="189.3">A</text>
<text x="181" y="186.6">Size</text>
<text x="190.8" y="189.3">1.1</text>
<text x="191.3" y="186.6">Schematic Version</text>
<text x="266.1" y="187.2">Rev</text>
<text x="266.1" y="190.6">1.0</text>
<text x="177.6" y="194.6">Date:</text>
<text x="189.4" y="194.6">Friday, September 06, 2019</text>
<text x="230.4" y="194.6">Sheet</text>
<text x="243.6" y="194.6">1</text>
<text x="251.5" y="194.6">of</text>
<text x="259.5" y="194.6">1</text>
</g>
<g font-size="2.4" fill="#0080ff">
<text x="175.4" y="55.6">PA28_ESP_PON</text>
<text x="201.9" y="78.3">SAMD_RSTN</text>
<text x="201.9" y="83.6">USB_D+</text>
<text x="201.9" y="86.2">USB_D-</text>
<text x="201.3" y="112.4">PB22_D21_TX</text>
<text x="77.2" y="117.7">PA15_ESP_BOOT</text>
<text x="201.3" y="115">PB23_D21_RX</text>
<text x="77.7" y="120.3">PA16_ESP_MOSI</text>
<text x="78.8" y="123">PA17_ESP_SCK</text>
<text x="80.3" y="125.6">PA18_ESP_CS</text>
<text x="77.2" y="130.9">PA20_ESP_RSTN</text>
<text x="77.7" y="128.2">PA19_ESP_MISO</text>
<text x="80.3" y="133.5">PA21_ESP_SR</text>
<text x="80.6" y="136.2">PA22_MBC_ID</text>
<text x="78.5" y="154.6">PA28_ESP_PON</text>
</g>
<g font-size="2.4" fill="#004080">
<text x="120.8" y="70.6">PA00</text>
<text x="133.8" y="75.6" transform="rotate(-90 133.8 75.6)">VDDANA</text>
<text x="141.7" y="73.2" transform="rotate(-90 141.7 73.2)">VDDIO</text>
<text x="144.3" y="73.2" transform="rotate(-90 144.3 73.2)">VDDIO</text>
<text x="147" y="73" transform="rotate(-90 147 73)">VDDIN</text>
<text x="154.9" y="77.6" transform="rotate(-90 154.9 77.6)">VDDCORE</text>
<text x="120.8" y="78.5">PA01</text>
<text x="120.8" y="83.8">PA02</text>
<text x="160.4" y="83.8">PA25/USB_DP</text>
<text x="168.4" y="78.5">RESET</text>
<text x="120.8" y="86.4">PA03</text>
<text x="120.8" y="89.1">PA04</text>
<text x="158.8" y="89.1">PA23/USB_SOF</text>
<text x="160" y="86.4">PA24/USB_DM</text>
<text x="120.8" y="91.7">PA05</text>
<text x="120.8" y="94.4">PA06</text>
<text x="170.5" y="91.7">PA27</text>
<text x="120.8" y="97">PA07</text>
<text x="120.8" y="99.7">PA08</text>
<text x="170.5" y="97">PB02</text>
<text x="170.5" y="99.7">PB03</text>
<text x="120.8" y="102.3">PA09</text>
<text x="120.8" y="104.9">PA10</text>
<text x="120.8" y="107.6">PA11</text>
<text x="170.5" y="107.6">PB10</text>
<text x="170.5" y="102.3">PB08</text>
<text x="170.5" y="104.9">PB09</text>
<text x="120.8" y="110.2">PA12</text>
<text x="120.8" y="112.9">PA13</text>
<text x="170.5" y="110.2">PB11</text>
<text x="170.5" y="112.9">PB22</text>
<text x="120.8" y="115.5">PA14</text>
<text x="120.8" y="118.2">PA15</text>
<text x="170.5" y="115.5">PB23</text>
<text x="120.8" y="120.8">PA16</text>
<text x="120.8" y="123.4">PA17</text>
<text x="161.7" y="123.4">PA31/SWDIO</text>
<text x="120.8" y="126.1">PA18</text>
<text x="120.8" y="128.7">PA19</text>
<text x="120.8" y="131.4">PA20</text>
<text x="159.6" y="126.1">PA30/SWDCLK</text>
<text x="120.8" y="134">PA21</text>
<text x="120.8" y="136.7">PA22</text>
<text x="120.8" y="139.3">PA28</text>
<text x="141.7" y="147.4" transform="rotate(-90 141.7 147.4)">GNDANA</text>
<text x="147" y="147.4" transform="rotate(-90 147 147.4)">GND</text>
<text x="149.6" y="147.4" transform="rotate(-90 149.6 147.4)">GND</text>
<text x="152.3" y="147.4" transform="rotate(-90 152.3 147.4)">GND</text>
<text x="154.9" y="147.4" transform="rotate(-90 154.9 147.4)">EGND</text>
</g>
<g font-size="2.4" fill="#808000">
<text x="201.9" y="88.9">PA23</text>
<text x="201.9" y="91.5">PA27</text>
<text x="91.2" y="99.2">PA08</text>
<text x="91.2" y="101.8">PA09</text>
<text x="201.9" y="96.8">PB02</text>
<text x="201.9" y="99.4">PB03</text>
<text x="91.2" y="104.5">PA10</text>
<text x="91.2" y="107.1">PA11</text>
<text x="201.9" y="102.1">PB08</text>
<text x="201.9" y="104.7">PB09</text>
<text x="201.9" y="107.4">PB10</text>
<text x="91.2" y="109.8">PA12</text>
<text x="91.2" y="112.4">PA13</text>
<text x="201.9" y="110">PB11</text>
<text x="91.2" y="115">PA14</text>
<text x="201.9" y="123.2">PA31_SWDIO</text>
<text x="201.9" y="125.9">PA30_SWDCLK</text>
</g>
<g font-size="2.4" fill="#8000ff">
<text x="213.2" y="84.6">USB</text>
<text x="77.2" y="99.1">SERCOM0</text>
<text x="77.2" y="101.5">in USART</text>
<text x="38.9" y="124.2">SAM - ESP</text>
<text x="64" y="122.9">SERCOM1</text>
<text x="64" y="125.3">in SPI</text>
<text x="221.1" y="122.9">Programming</text>
<text x="221.1" y="125.3">Interface</text>
<text x="38.9" y="126.6">Control Interface</text>
</g>
<g font-size="1.9">
<text x="46.8" y="9.4">5</text>
<text x="96.9" y="9.4">4</text>
<text x="147.2" y="9.4">3</text>
<text x="197.3" y="9.4">2</text>
<text x="247.5" y="9.4">1</text>
<text x="19.8" y="34.9">D</text>
<text x="273.3" y="34.9">D</text>
<text x="19.8" y="81.1">C</text>
<text x="273.3" y="81.1">C</text>
<text x="19.8" y="127.3">B</text>
<text x="273.3" y="127.3">B</text>
<text x="19.8" y="173.6">A</text>
<text x="273.3" y="173.6">A</text>
<text x="46.8" y="196.9">5</text>
<text x="96.9" y="196.9">4</text>
<text x="147.2" y="196.9">3</text>
<text x="197.3" y="196.9">2</text>
<text x="247.5" y="196.9">1</text>
</g>
</svg>
